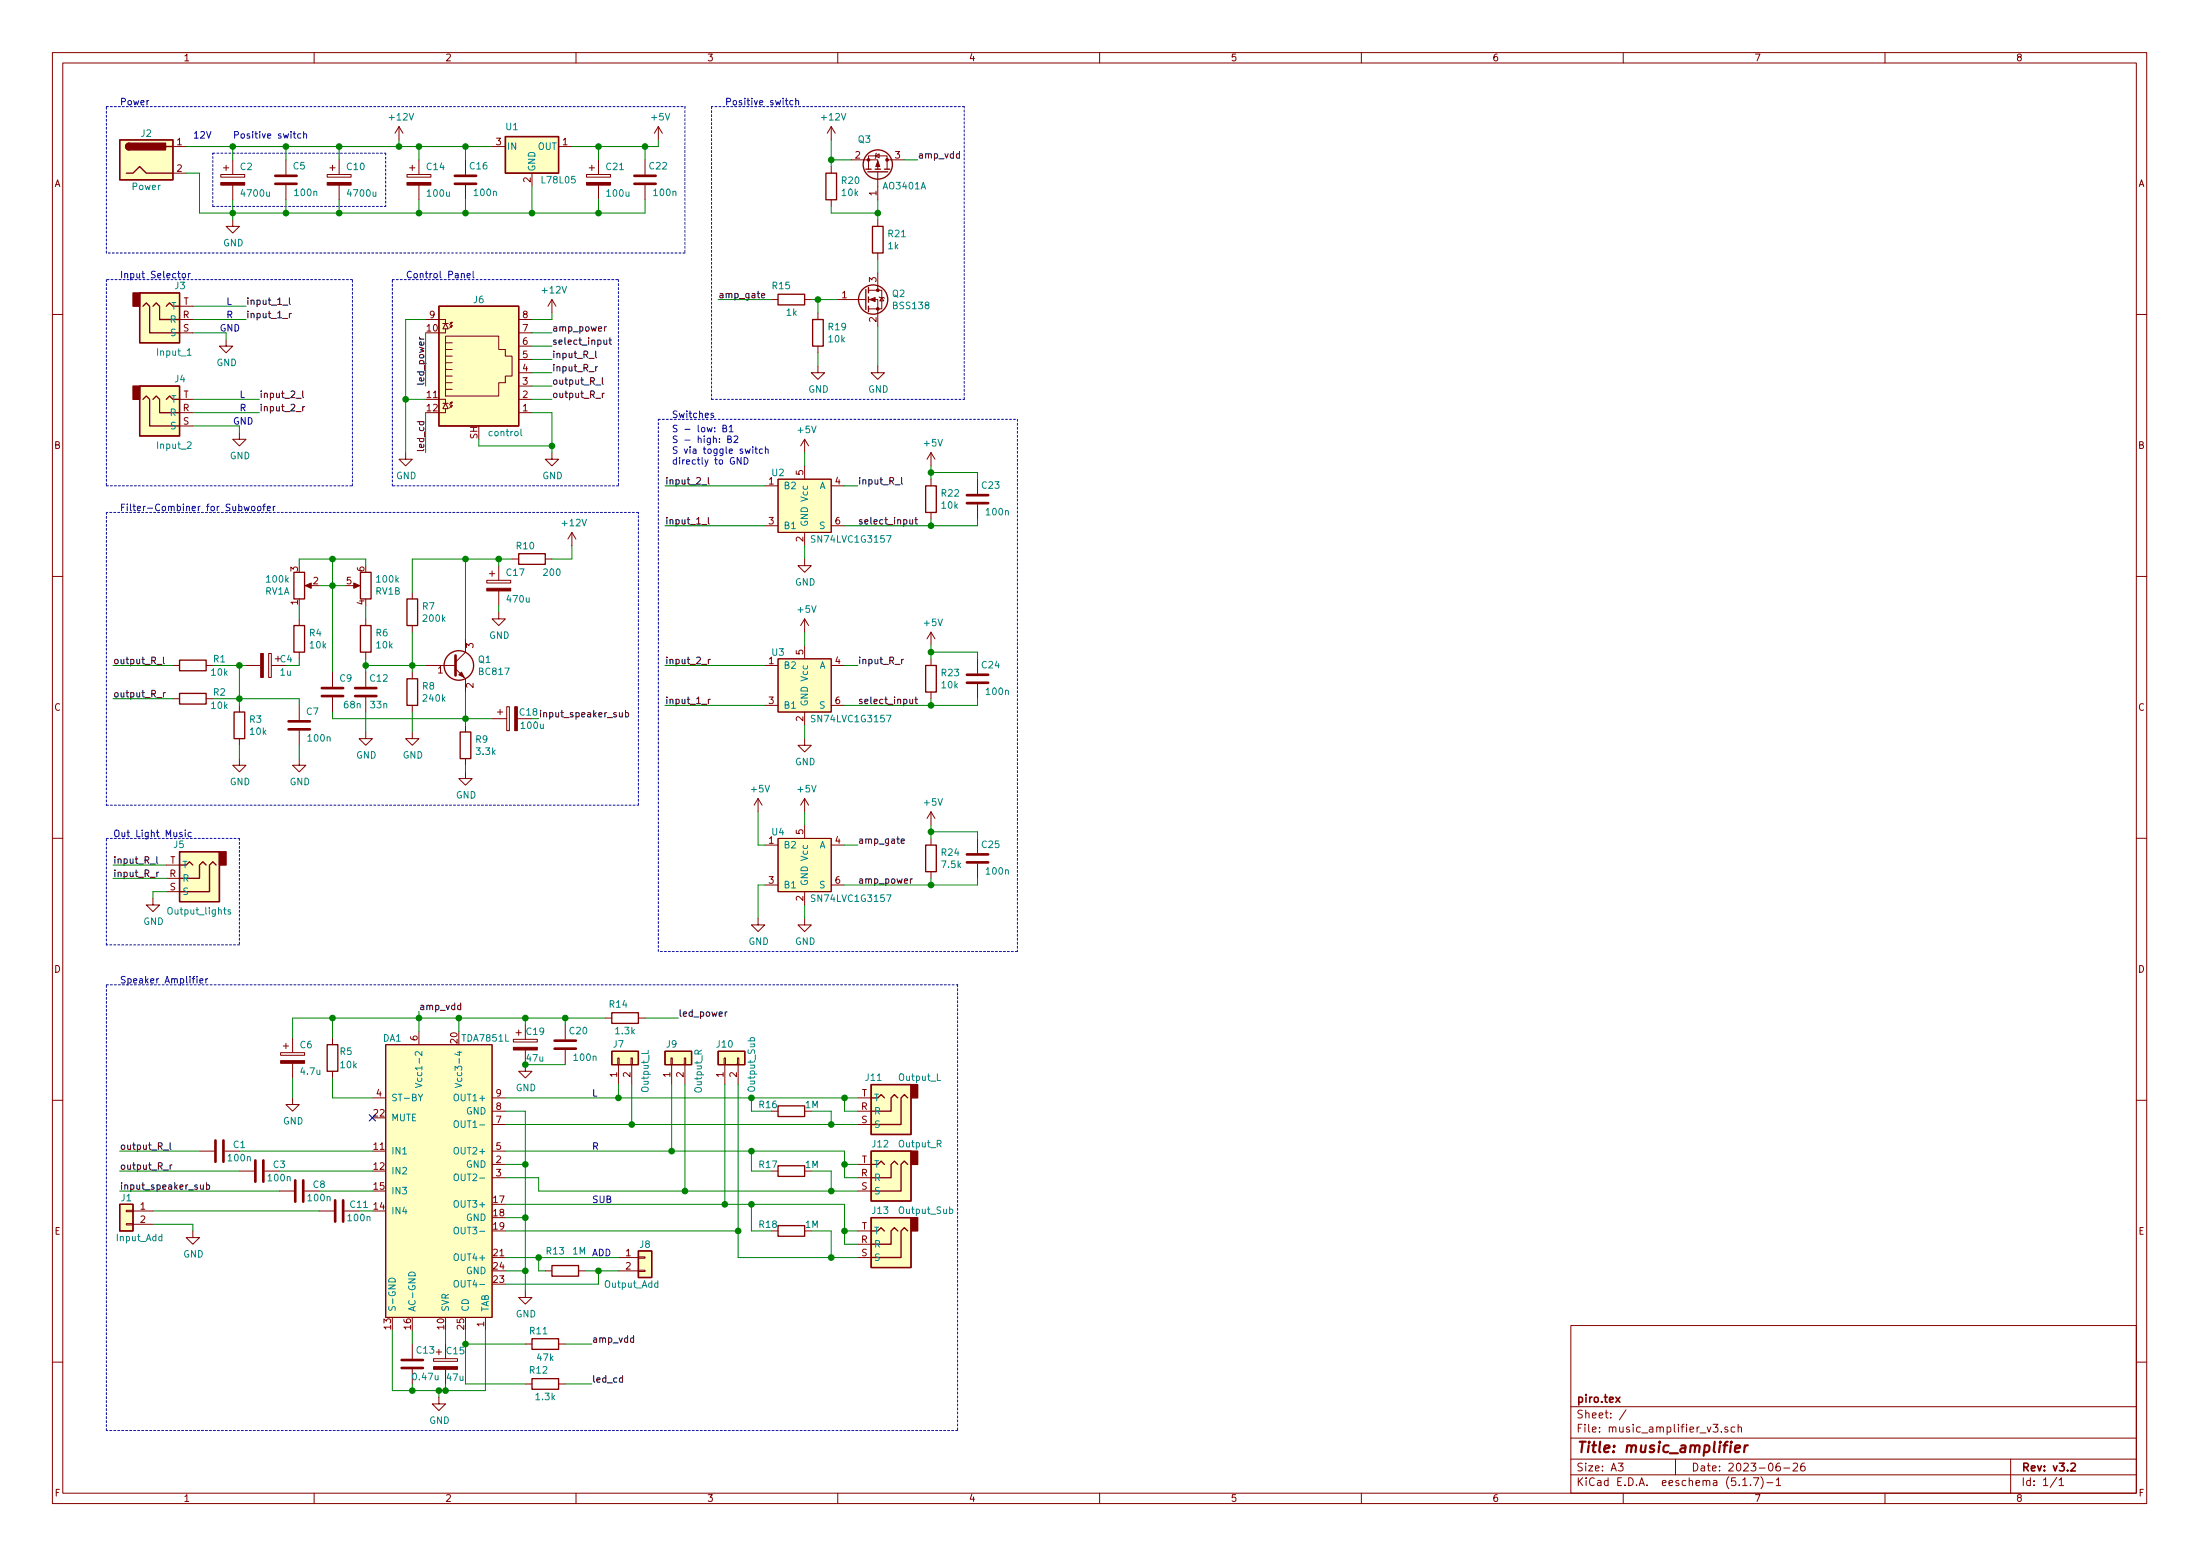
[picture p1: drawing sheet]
<svg xmlns="http://www.w3.org/2000/svg" width="420mm" height="297mm" viewBox="0 0 420 297" stroke-linecap="round" stroke-linejoin="round" font-family="sans-serif">
<g fill="none" stroke="#840000" stroke-width=".19">
<path d="M10 10h400v277h-400zM12 12h396v273.1h-396zM60 10v2M110 10v2M160 10v2M210 10v2M260 10v2M310 10v2M360 10v2M33 28h2.6M33 33.1h2.6M42.2 33.3h4.5v.5h-4.5z"/>
<path d="M42.7 32h1M43.2 31.5v1M44.4 30.5v2.8M44.4 35.3v2.8M54.6 30.5v2.8M54.6 35.3v2.8M62.5 33.3h4.6v.5h-4.6zM63 32h1M63.5 31.5v1M64.8 30.5v2.8M64.8 35.3v2.8M76.2 24.2l-.8 1.2"/>
<path d="M76.2 24.2v2.5M76.2 24.2l.8 1.2M77.7 33.3h4.6v.5h-4.6zM78.2 32h1M78.7 31.5v1M80 30.5v2.8M80 35.3v2.8M88.9 30.5v2.8M88.9 35.3v2.8M94 28h2.5M101.6 33.1v2.5M106.7 28h2.5"/>
<path d="M112 33.3h4.6v.5h-4.6zM112.5 32h1M113 31.5v1M114.3 30.5v2.8M114.3 35.3v2.8M123.2 30.5v2.8M123.2 35.3v2.8M125.7 24.2l-.7 1.2M125.7 24.2v2.5M125.7 24.2l.8 1.2M158.7 24.2v2.5M158.7 31.8v1.3"/>
<path d="M158.7 38.1v1.3M158.7 24.2l-.7 1.2M158.7 24.2l.8 1.2M162.6 30.5h5v1.8M165.9 32.3v-2.5h3.5v2.5M167.3 29.8l.6-.4v.7zM167.4 29.2l-.3 1.1M167.6 32.8v5.3M169.4 30.5h3.3M34.3 58.5h2.5M44.4 41.9v1.3h1.3l-1.3 1.3-1.2-1.3h1.2M105.4 57.2l-.8 1.3"/>
<path d="M105.4 57.2v2.5M105.4 57.2l.8 1.3M147.3 57.2h1.3M153.7 57.2h1.2M156.2 59.7v1.3M160 57.2h5.4M165.9 57.2h1.7v5.1M165.9 55.4h2.5v3.6h-2.5M167.6 41.9v1.3M167.6 48.3v1.3M167.6 52.1v3.3M167.9 56.7l1 .2"/>
<path d="M168.4 56.8l.4 .6h-.8zM10 60h2M34.3 78.8h2.5M34.3 76.2h2.5M34.3 63.5h2.5M34.3 61h2.5M43.2 64.8v1.3h1.2l-1.2 1.2-1.3-1.2h1.3M81.3 61h3.8v.8M83.8 76.2h1.3v.8M84.6 77h1M84.6 61.8h1M85.1 74.3h1.3"/>
<path d="M85.1 73.1h1.3M85.1 71.8h1.3M85.1 70.5h1.3M85.1 69.3h1.3M85.1 68h1.3M85.1 77l.5 1h-1zM85.1 61.8l.5 1h-1zM85.1 64.2h10.1v2.5h1.3v1.3h1.3v3.8h-1.3v1.3h-1.3v2.5h-10.1zM85.1 78v.8h-1.3M85.1 62.8v.7h-1.3M85.1 66.7h1.3M85.1 65.4h1.3"/>
<path d="M86 77.5l.4-.1-.5 .5M86 76.9l.4-.2-.5 .6M86 62.3l.4-.2-.5 .5M86 61.6l.4-.1-.5 .5M86.4 77.4l-.2 .4M86.4 76.7l-.2 .4M86.4 62.1l-.2 .4M86.4 61.5l-.2 .4M99.1 78.8h2.5M99.1 76.2h2.5M99.1 63.5h2.5M99.1 61h2.5"/>
<path d="M99.1 73.7h2.5M99.1 71.2h2.5M99.1 68.6h2.5M99.1 66.1h2.5M156.2 69.9v1.3h1.3l-1.3 1.2-1.3-1.2h1.3M156.2 66.1v1.2M167.6 69.9v1.3h1.3l-1.3 1.2-1.2-1.2h1.2M408 60h2M34.3 81.3h2.5M45.7 82.6v1.3h1.3l-1.3 1.2-1.3-1.2h1.3M77.5 86.4v1.3h1.2l-1.2 1.2-1.3-1.2h1.3M105.4 86.4v1.3h1.3l-1.3 1.2-1.3-1.2h1.3"/>
<path d="M146 92.7h2.6M148.6 91.5h10.1v10.1h-10.1zM153.7 83.9v2.5M153.7 88.9v2.6M153.7 83.9l-.8 1.2M153.7 83.9l.7 1.2M158.7 92.7h2.6M177.8 86.4v2.5M177.8 91.5v1.2M177.8 97.8v1.3M177.8 86.4l-.8 1.3M177.8 86.4l.8 1.3"/>
<path d="M186.7 91.5v2.8M186.7 96.3v2.8M10 110h2M57.1 118.1v1.3M58.7 111.8h1M67.3 111.8h1M69.8 118.1v1.3M78.7 113.1v1.2M78.7 119.4v1.3M93 110.8h4.5v.5h-4.5zM93.5 109.5h1M94 109v1"/>
<path d="M95.2 116.9v1.2h1.3l-1.3 1.3-1.2-1.3h1.2M95.2 108v2.8M95.2 112.8v2.8M97.8 106.7h1.3M104.1 106.7h1.3M109.2 101.6l-.7 1.3M109.2 101.6v2.6M109.2 101.6l.8 1.3M146 100.4h2.6M153.7 106.7v1.3h1.2l-1.2 1.3-1.3-1.3h1.3M153.7 101.6v2.6M153.7 118.1v2.6"/>
<path d="M153.7 118.1l-.8 1.3M153.7 118.1l.7 1.3M158.7 100.4h2.6M408 110h2M33 127h1.3M33 133.4h1.3M39.4 127h1.2M39.4 133.4h1.2M45.7 134.7v1.2M47 127h2.8M51.3 124.8h.5v4.5h-.5zM51.8 127h2.8"/>
<path d="M52.6 125.8h1M57.1 124.5v1.3M57.1 134.7v2.8M57.1 139.5v2.8M63.5 128.3v2.8M63.5 133.1v2.8M69.8 139.7v1.3h1.3l-1.3 1.3-1.2-1.3h1.2M69.8 124.5v1.3M69.8 128.3v2.8M69.8 133.1v2.8M78.7 139.7v1.3h1.3l-1.3 1.3-1.2-1.3h1.2M78.7 128.3v1.3"/>
<path d="M78.7 134.7v1.2M81.3 127h5.7M87 127.7l1.9 1.9v2.5M88.9 122v2.5l-1.9 1.9M88.9 138.5v1.2M94 137.2h2.8M95 135.9h1M95.5 135.4v1M96.8 134.9h.5v4.6h-.5zM146 127h2.6M146 134.7h2.6M148.6 125.8h10.1v10.1h-10.1z"/>
<path d="M153.7 123.2v2.6M153.7 135.9v2.6M158.7 127h2.6M158.7 134.7h2.6M177.8 120.7v2.5M177.8 125.8v1.2M177.8 132.1v1.3M177.8 120.7l-.8 1.3M177.8 120.7l.8 1.3M186.7 125.8v2.8M186.7 130.6v2.8M45.7 144.8v1.3h1.3l-1.3 1.3-1.3-1.3h1.3"/>
<path d="M45.7 141v1.3M57.1 144.8v1.3h1.3l-1.3 1.3-1.2-1.3h1.2M88.9 147.4v1.2h1.3l-1.3 1.3-1.3-1.3h1.3M88.9 144.8v1.3M144.8 152.4l-.8 1.3M144.8 152.4v2.6M144.8 152.4l.7 1.3M153.7 141v1.3h1.2l-1.2 1.2-1.3-1.2h1.3M153.7 152.4v2.6M153.7 157.5v2.6M153.7 152.4l-.8 1.3M153.7 152.4l.7 1.3"/>
<path d="M177.8 155l-.8 1.2M177.8 155v2.5M177.8 155l.8 1.2M10 160h2M29.2 171.5v1.3h1.3l-1.3 1.2-1.3-1.2h1.3M31.7 167.7h2.6M31.7 170.2h2.6M31.7 165.1h2.6M144.8 175.3v1.3h1.2l-1.2 1.2-1.3-1.2h1.3M146 161.3h2.6M146 168.9h2.6M148.6 160.1h10.1v10.1h-10.1z"/>
<path d="M153.7 175.3v1.3h1.2l-1.2 1.2-1.3-1.2h1.3M153.7 170.2v2.6M158.7 161.3h2.6M158.7 168.9h2.6M177.8 160.1v1.2M177.8 166.4v1.3M186.7 160.1v2.8M186.7 164.9v2.8M408 160h2M54.1 199.7h1M54.6 199.2v1M55.9 198.2v2.8"/>
<path d="M63.5 198.2v1.2M73.7 199.4h20.3v52.1h-20.3zM80 196.9v2.5M98 198.4h4.6v.5h-4.6zM98.6 197.1h1M99.1 196.6v1M100.3 195.6v2.8M107.9 195.6v2.8M115.6 194.3h1.2M121.9 194.3h1.3M10 210h2M38.1 219.7h2.8"/>
<path d="M42.9 219.7h2.8M53.6 201h4.6v.5h-4.6zM55.9 209.6v1.3h1.2l-1.2 1.2-1.3-1.2h1.3M55.9 203v2.8M63.5 204.5v1.3M71.1 209.6h2.6M94 212.1h2.5M94 214.7h2.5M94 209.6h2.5M94 219.7h2.5M100.3 200.4v4.1h1.3l-1.3 1.3-1.2-1.3h1.2M107.9 200.4v2.8"/>
<path d="M118 202h.2v1.2h-.2zM118.1 203.2v3.8M120.5 202h.3v1.2h-.3zM120.6 203.2v3.8M128.1 202h.3v1.2h-.3zM128.3 203.2v3.8M130.7 202h.2v1.2h-.2zM130.8 203.2v3.8M138.3 202h.3v1.2h-.3zM138.4 203.2v3.8M140.8 202h.3v1.2h-.3zM141 203.2v3.8"/>
<path d="M163.8 212.1h2.6M163.8 214.7h2.6M163.8 209.6h2.6M408 210h2M24.1 233.6h1.3v.2h-1.3zM24.1 231h1.3v.3h-1.3zM25.4 231.2h3.8M25.4 233.7h3.8M36.8 235v1.3h1.3l-1.3 1.2-1.2-1.2h1.2M45.7 223.6h2.8M50.5 223.6h2.8M53.3 227.4h2.8"/>
<path d="M58.2 227.4h2.8M61 231.2h2.8M65.8 231.2h2.8M94 224.8h2.5M94 222.3h2.5M121.9 239.9h1.3v.3h-1.3zM163.8 237.5h2.6M163.8 235h2.6M163.8 224.8h2.6M163.8 227.4h2.6M163.8 222.3h2.6M78.7 256.6v2.8"/>
<path d="M82.8 259.4h4.6v.5h-4.6zM83.3 258.1h1M83.8 257.6v1M85.1 256.6v2.8M92.7 251.5v2.5M100.3 246.4v1.3h1.3l-1.3 1.3-1.2-1.3h1.2M100.3 256.6h1.3M104.1 242.6h1.3M106.7 256.6h1.2M110.5 242.6h1.3M118.1 240.1h3.8M118.1 242.6h3.8"/>
<path d="M121.9 242.5h1.3v.2h-1.3zM163.8 240.1h2.6M300 253h108v32.1h-108zM10 260h2M78.7 261.4v2.8M83.8 266.7v1.3h1.3l-1.3 1.3-1.3-1.3h1.3M85.1 261.4v2.8M100.3 264.2h1.3M106.7 264.2h1.2M300 278.5h108M300 274.5h108M300 268.5h108"/>
<path d="M309 279.3h1l-.5 .6 .4 .1v.7l-.2 .1-.7-.1M310.5 269.1l-1.2 2M320 278.5v3M327.2 271.9h.9l-.5 .6 .4 .1v.7l-.2 .1-.6-.1M328.8 273.3v.1M329.9 272.5l-.3-.1-.2 .2 .1 .2 .4 .2v.3h-.5M331.3 272.5l-.4-.1-.3 .3 .1 .6 .2 .1 .4-.1M332 272.5l.2-.1 .3 .1 .1 .9M332 271.9v1.5M339.9 279.3l-.4 .1a.96 .96 0 0 0 0 1.4l.5-.1v-.5l-.2-.3h-.5l-.1 .3M342.5 279.5l.5-.2 .3 .2v.2l-.9 1.1h.9M344.6 279.3a.59 .59 0 0 0-.7 .6l.1 .8 .2 .1 .5-.1 .1-.5-.2-.3h-.4l-.3 .3"/>
<path d="M384 278.5v6.6M408 260h2M60 285.1v1.9M110 285.1v1.9M160 285.1v1.9M210 285.1v1.9M260 285.1v1.9M300 281.5h108M310 285.1v1.9M332.8 282.5l.4-.4v1.5M332.8 283.6h.9M334.3 283.5v.1"/>
<path d="M334.9 282.1h1l-.7 1.5M336.3 281.9a1.71 1.71 0 0 1 0 2.3M337.4 283h1.2M339.2 282.5l.4-.4v1.5M339.2 283.6h.9M340.7 280.2h1.1M360 285.1v1.9M392.8 282l-1.3 2M393.2 282.5l.5-.4v1.5M393.2 283.6h.9"/>
</g>
<path d="M308.6 266.7l.8 1M309.4 266.7l-.8 1M395.5 279.5l.6-.2 .3 .4-.9 1.1h.9" fill="none" stroke="#840000" stroke-width=".3"/>
<path d="M331.3 276.6l1-.2v-.4h-.8l-.2 .9 .2 .3 .6-.1M333.2 275.9l-.1 1.3M333.8 275.9l-.4 .1-.2 .3" fill="none" stroke="#840000" stroke-width=".41"/>
<g fill="#ffffc2" stroke="#ffffc2" stroke-width=".19">
<path d="M148.6 91.5h10.1v10.1h-10.1z"/>
<path d="M148.6 125.8h10.1v10.1h-10.1z"/>
<path d="M148.6 160.1h10.1v10.1h-10.1z"/>
<path d="M96.5 26.1h10.2v7h-10.2z"/>
<path d="M121.9 238.8h2.6v5.1h-2.6z"/>
<path d="M22.9 229.9h2.5v5.1h-2.5z"/>
<path d="M22.9 26.7h10.1v7.6h-10.1z"/>
<path d="M166.4 232.4h7.6v9.6h-7.6z"/>
<path d="M166.4 219.7h7.6v9.6h-7.6z"/>
<path d="M166.4 207h7.6v9.6h-7.6z"/>
<path d="M116.8 200.7h5.1v2.5h-5.1z"/>
<path d="M83.8 58.5h15.3v22.8h-15.3z"/>
<path d="M73.7 199.4h20.3v52.1h-20.3z"/>
<path d="M127 200.7h5.1v2.5h-5.1z"/>
<path d="M137.2 200.7h5v2.5h-5z"/>
<path d="M26.7 73.7h7.6v9.5h-7.6z"/>
<path d="M26.7 55.9h7.6v9.5h-7.6z"/>
<path d="M34.3 162.6h7.6v9.5h-7.6z"/>
</g>
<g fill="none" stroke="#008484" stroke-width=".19">
<path d="M35.8 67.8h.7M99.5 81.9v1.1l.2 .2M169.3 102.2h.9l-.6 1.3M169.3 136.5h.9l-.6 1.3M44 173.7h-.3l-.2 .1 .1 .2 .4 .2v.3h-.5M169.3 170.8h.9l-.6 1.3M143.3 198.7v-.4l.2-.2 .6 .1v.5M79.3 206.8l1.3 .4-1.3 .4M79.9 208.9l.4 .6 .4-.6M86.8 214.1l.2-.1a.44 .44 0 0 1 .6 .4l-.1 .6-.5 .2-.2-.2zM86.9 206.8l1.3 .4-1.3 .4M123.8 200.5v.6h-1.3"/>
<path d="M179 205v1.3h.6M30.9 236.1l-.3-.1-.3 .3 .1 .5h.5M30.9 235.6v1.3M86.8 234.5l.2-.2a.44 .44 0 0 1 .6 .4l-.1 .7-.5 .1-.2-.1zM86.8 224.3l.2-.2a.44 .44 0 0 1 .6 .4l-.1 .7-.5 .2-.2-.2zM181.4 230.9l.3-.1 .3 .2-.2 .6h-.4M74.4 244.1a.67 .67 0 0 1 .8-.1 .67 .67 0 0 1 .3 .7h-1.3zM78.2 243a.66 .66 0 0 1 .8-.1 .66 .66 0 0 1 .3 .6h-1.3zM86.8 244.6l.2-.2a.44 .44 0 0 1 .6 .5l-.1 .6-.5 .2-.2-.2zM125.6 245l-.3-.1-.3 .2 .1 .6h.5M125.6 244.5v1.3"/>
</g>
<g fill="none" stroke="#840000" stroke-width=".25">
<path d="M22.9 26.7h10.1v7.6h-10.1zM24.1 33.1h1.3l1.3-1.3 1.2 1.3h5.1M24.6 27.3a.63 .63 0 0 0-.6 .7 .63 .63 0 0 0 .6 .6M31.7 28h1.3M96.5 26.1h10.2v7h-10.2zM157.7 33.1h2.1v5h-2.1zM165.4 32.3h1M165.7 32.8h3.8M167.1 32.3h1M168.9 32.3h1M26.7 55.9h7.6v9.5h-7.6zM27.3 58.5l.6-.7 .7 .7v5h5.7"/>
<path d="M29.2 58.5l.6-.7 .7 .7v2.5h3.8M31.7 58.5l.7-.7 .6 .7h1.3M83.8 58.5h15.3v22.8h-15.3zM148.6 56.2h5.1v2h-5.1zM165.4 55.3v3.8M165.9 54.9v1M165.9 56.7v1M165.9 58.5v1M166.6 43.2h2.1v5.1h-2.1zM26.7 73.7h7.6v9.5h-7.6zM27.3 76.2l.6-.6 .7 .6v5.1h5.7M29.2 76.2l.6-.6 .7 .6v2.6h3.8"/>
<path d="M31.7 76.2l.7-.6 .6 .6h1.3M155.2 61h2v5.1h-2zM176.8 92.7h2v5.1h-2zM56.1 119.4h2.1v5.1h-2.1zM56.1 109.3h2.1v5h-2.1zM68.8 109.3h2.1v5h-2.1zM68.8 119.4h2.1v5.1h-2.1zM77.7 114.3h2.1v5.1h-2.1zM99.1 105.7h5v2h-5zM34.3 132.4h5.1v2h-5.1zM34.3 126h5.1v2.1h-5.1zM44.7 135.9h2v5.1h-2z"/>
<path d="M77.7 129.6h2.1v5.1h-2.1zM87.9 139.7h2v5.1h-2zM176.8 127h2v5.1h-2zM34.3 162.6h7.6v9.5h-7.6zM34.3 165.1h1.3l.6-.6 .6 .6M39.4 165.1l-.7-.6-.6 .6v2.6h-3.8M41.3 165.1l-.7-.6-.6 .6v5.1h-5.7M176.8 161.3h2v5.1h-2zM62.5 199.4h2v5.1h-2zM116.8 193.3h5.1v2.1h-5.1zM116.8 200.7h5.1v2.5h-5.1zM127 200.7h5.1v2.5h-5.1z"/>
<path d="M137.2 200.7h5v2.5h-5zM148.6 211.1h5.1v2h-5.1zM166.4 219.7h7.6v9.6h-7.6zM166.4 207h7.6v9.6h-7.6zM166.4 209.6h1.2l.7-.6 .6 .6M171.4 209.6l-.6-.6-.6 .6v2.5h-3.8M173.4 209.6l-.7-.6-.6 .6v5.1h-5.7M22.9 229.9h2.5v5.1h-2.5zM121.9 238.8h2.6v5.1h-2.6zM148.6 234h5.1v2h-5.1zM148.6 222.5h5.1v2.1h-5.1zM166.4 232.4h7.6v9.6h-7.6z"/>
<path d="M166.4 235h1.2l.7-.6 .6 .6M166.4 222.3h1.2l.7-.6 .6 .6M171.4 235l-.6-.6-.6 .6v2.5h-3.8M171.4 222.3l-.6-.6-.6 .6v2.5h-3.8M173.4 235l-.7-.6-.6 .6v5.1h-5.7M173.4 222.3l-.7-.6-.6 .6v5.1h-5.7M101.6 255.6h5.1v2h-5.1zM105.4 241.6h5.1v2h-5.1zM101.6 263.2h5.1v2h-5.1z"/>
<circle cx="167.6" cy="31.4" r="2.79"/>
<circle cx="166.8" cy="57.2" r="2.79"/>
<circle cx="87.6" cy="127" r="2.82"/>
</g>
<g fill="#840000" stroke="#840000" stroke-width=".19">
<path d="M77.7 34.8h4.6v.5h-4.6z"/>
<path d="M112 34.8h4.6v.5h-4.6z"/>
<path d="M98 199.9h4.6v.5h-4.6z"/>
<path d="M166.1 57.2l1-.4v.8z"/>
<path d="M53.6 202.5h4.6v.5h-4.6z"/>
<path d="M167.6 30.8l.4 1h-.7z"/>
<path d="M42.2 34.8h4.5v.5h-4.5z"/>
<path d="M82.8 260.9h4.6v.5h-4.6z"/>
<path d="M62.5 34.8h4.6v.5h-4.6z"/>
<path d="M49.8 124.8h.5v4.5h-.5z"/>
<path d="M67.6 111.3l1.1 .5-1.1 .5z"/>
<path d="M58.3 111.8l1.1-.5v1z"/>
<path d="M98.3 134.9h.5v4.6h-.5z"/>
<path d="M87.6 128.8l.5-.5 .5 1z"/>
<path d="M93 112.3h4.5v.5h-4.5z"/>
<circle cx="167.6" cy="59" r=".25"/>
<circle cx="167.6" cy="55.4" r=".25"/>
<circle cx="165.9" cy="30.5" r=".25"/>
<circle cx="169.4" cy="30.5" r=".25"/>
</g>
<g fill="none" stroke="#840000" stroke-width=".51">
<path d="M52.6 33.6h4M52.6 35.1h4M86.9 33.6h4M86.9 35.1h4M121.2 33.6h4M121.2 35.1h4M184.7 94.5h4M184.7 96h4M55.1 137.7h4.1M55.1 139.2h4.1M61.5 131.4h4M61.5 132.9h4"/>
<path d="M67.8 131.4h4.1M67.8 132.9h4.1M87 125.1v3.8M184.7 128.8h4M184.7 130.3h4M184.7 163.1h4M184.7 164.6h4M105.9 198.7h4.1M41.1 217.7v4.1M42.7 217.7v4.1M105.9 200.2h4.1M48.8 221.5v4.1"/>
<path d="M50.3 221.5v4.1M56.4 225.3v4.1M57.9 225.3v4.1M64 229.1v4.1M65.5 229.1v4.1M76.7 259.6h4.1M76.7 261.1h4.1"/>
</g>
<g fill="#840000" stroke="#840000" stroke-width=".25">
<path d="M24.2 27.5l.4-.2v1.3a.64 .64 0 0 1-.6-.4 .64 .64 0 0 1 .2-.7z"/>
<path d="M24.6 27.3h7v1.3h-7z"/>
<path d="M174 232.4h1.3v2.6h-1.3z"/>
<path d="M174 219.7h1.3v2.6h-1.3z"/>
<path d="M174 207h1.3v2.6h-1.3z"/>
<path d="M25.4 73.7h1.3v2.5h-1.3z"/>
<path d="M25.4 55.9h1.3v2.6h-1.3z"/>
<path d="M41.9 162.6h1.3v2.5h-1.3z"/>
</g>
<g fill="none" stroke="#0000c2" stroke-width=".19" stroke-dasharray=".4 .4">
<path d="M20.3 20.4h110.5M40.6 39.4h33.1M40.6 29.2h33.1M40.6 39.4v-10.2M73.7 29.2v10.2M130.8 20.4v27.9M135.9 20.4v55.8M184.1 20.4h-48.2M20.3 53.4v39.3M20.3 48.3v-27.9M67.3 53.4h-47M74.9 53.4h43.2"/>
<path d="M118.1 53.4v39.3M130.8 48.3h-110.5M135.9 76.2h48.2M184.1 76.2v-55.8M20.3 92.7h47M20.3 97.8v55.9M67.3 92.7v-39.3M74.9 92.7v-39.3M118.1 92.7h-43.2M121.9 97.8h-101.6M125.7 80h68.6M194.3 80v101.6"/>
<path d="M20.3 153.7h101.6M121.9 153.7v-55.9M20.3 160.1h25.4M45.7 160.1v20.3M20.3 180.4v-20.3M20.3 188h162.6M45.7 180.4h-25.4M125.7 181.6v-101.6M182.9 188v85.1M194.3 181.6h-68.6M20.3 273.1v-85.1M182.9 273.1h-162.6"/>
</g>
<g fill="none" stroke="#008400" stroke-width=".19">
<path d="M35.6 28h58.4M35.6 33.1h2.5v7.6h85.1v-2.6M44.4 28v2.5M44.4 38.1v3.8M54.6 28v2.5M54.6 38.1v2.6M64.8 28v2.5M64.8 38.1v2.6M76.2 26.7v1.3M80 28v2.5M80 38.1v2.6M88.9 28v2.5"/>
<path d="M88.9 38.1v2.6M101.6 35.6v5.1M114.3 28v2.5M114.3 38.1v2.6M123.2 28v2.5M125.7 26.7v1.3h-16.5M158.7 26.7v5.1M158.7 39.4v1.3h8.9M158.7 30.5h3.9M167.6 38.1v3.8M172.7 30.5h2.6M36.8 58.5h10.2"/>
<path d="M105.4 59.7v1.3h-3.8M137.2 57.2h10.1M154.9 57.2h5.1M156.2 57.2v2.5M167.6 49.6v2.5M36.8 61h10.2M36.8 76.2h12.7M36.8 63.5h6.4v1.3M36.8 78.8h12.7M77.5 76.2h3.8M81.3 61h-3.8v25.4M81.3 63.5v10.2"/>
<path d="M81.3 78.8v7.6M101.6 76.2h3.8M101.6 78.8h3.8v7.6M101.6 63.5h3.8M101.6 71.2h3.8M101.6 66.1h3.8M101.6 73.7h3.8M101.6 68.6h3.8M156.2 67.3v2.6M167.6 62.3v7.6M36.8 81.3h8.9v1.3M91.4 83.9v1.2h14"/>
<path d="M127 92.7h19M153.7 86.4v2.5M161.3 92.7h2.5M177.8 90.2h8.9v1.3M177.8 88.9v2.6M177.8 99.1v1.3M186.7 99.1v1.3h-25.4M57.1 108v-1.3h12.7v1.3M57.1 115.6v2.5M61 111.8h5M63.5 106.7v21.6M69.8 115.6v2.5"/>
<path d="M88.9 106.7v15.3M95.2 106.7v1.3M95.2 115.6v1.3M97.8 106.7h-19.1v6.4M109.2 104.2v2.5h-3.8M127 100.4h19M153.7 104.2v2.5M21.6 127h11.4M21.6 133.4h11.4M40.6 127h6.4M40.6 133.4h16.5v1.3M45.7 127v7.7"/>
<path d="M57.1 125.8v1.2h-2.5M63.5 135.9v1.3h30.5M69.8 127h11.5M69.8 125.8v2.5M69.8 135.9v3.8M78.7 120.7v7.6M78.7 135.9v3.8M88.9 132.1v6.4M127 127h19M127 134.7h19M153.7 120.7v2.5M153.7 138.5v2.5"/>
<path d="M161.3 127h2.5M177.8 123.2v2.6M177.8 133.4v1.3M177.8 124.5h8.9v1.3M186.7 133.4v1.3h-25.4M45.7 142.3v2.5M57.1 142.3v2.5M88.9 146.1v1.3M144.8 155v6.3h1.2M153.7 155v2.5M177.8 157.5v2.6M177.8 158.8h8.9v1.3"/>
<path d="M21.6 167.7h10.1M21.6 165.1h10.1M31.7 170.2h-2.5v1.3M146 168.9h-1.2v6.4M153.7 172.8v2.5M161.3 161.3h2.5M177.8 167.7v1.2M186.7 167.7v1.2h-25.4M63.5 194.3v3.9M80 193.1v3.8M87.6 194.3v2.6M100.3 194.3v1.3"/>
<path d="M107.9 194.3v1.3M115.6 194.3h-59.7v3.9M123.2 194.3h6.3M22.9 219.7h15.2M45.7 219.7h25.4M55.9 205.8v3.8M63.5 205.8v3.8h7.6M96.5 212.1h3.8v34.3M96.5 219.7h64.8v5.1h2.5M96.5 209.6h67.3M96.5 214.7h67.3M100.3 203.2h7.6"/>
<path d="M118.1 207v2.6M120.6 207v7.7M128.3 207v12.7M130.8 207v20.4M138.4 207v22.9M141 207v33.1h22.8M143.5 209.6v2.5h3.8M143.5 219.7v3.9h3.8M154.9 212.1h3.8v2.6M161.3 209.6v2.5h2.5M22.9 223.6h22.8M22.9 227.4h30.4"/>
<path d="M29.2 231.2h31.8M29.2 233.7h7.6v1.3M53.3 223.6h17.8M61 227.4h10.1M68.6 231.2h2.5M96.5 232.4h3.8M96.5 222.3h3.8M96.5 224.8h6.4v2.6h60.9M96.5 229.9h64.8v7.6h2.5M96.5 235h44.5M143.5 229.9v5.1h3.8M154.9 235h3.8v5.1"/>
<path d="M154.9 223.6h3.8v3.8M161.3 222.3h2.5M161.3 235h2.5M74.9 254v11.5h17.8v-11.5M78.7 254v2.6M85.1 254v2.6M88.9 254v10.2h11.4M88.9 256.6h11.4M96.5 240.1h21.6M96.5 242.6h3.8M102.9 240.1v2.5h1.2M107.9 256.6h5.1"/>
<path d="M111.8 242.6h6.3M114.3 242.6v2.5h-17.8M78.7 264.2v1.3M83.8 265.5v1.2M85.1 264.2v1.3M107.9 264.2h5.1"/>
</g>
<g fill="none" stroke="#000" stroke-width=".19">
<path d="M183.2 29.4l-.3-.1-.2 .3 .1 .5h.4M183.2 28.9v1.3M54 58.3h1M55.3 56.9v1l.1 .2M55.3 59.8v.9M55.7 59.8l-.4 .3M145.4 56.4l.6-.1v-.2l-.4-.1-.2 .2 .1 .6h.5M56.5 76h1M57.8 74.6v1.1l.2 .2M57.8 77.6v.8M58.2 77.6l-.4 .2M80.1 64.3l.2 .4"/>
<path d="M80.1 64.7h.8M112.5 68.4h1M113.8 67v1.1l.1 .2M113.8 73.5h.9M113.8 70v.8M114.1 70l-.3 .2M115 72.1v1.1l.2 .2M115 75.1v.8M115.3 64.9l.1 .8h.3l.2-.1M115.4 75.1l-.4 .2M115.4 62.4v.8M115.8 62.4l-.4 .2"/>
<path d="M115.9 64.9v.8M116.3 64.9h.5M116.5 64.5v1.1l.3 .1M79.7 80.5h1.2M80.2 80.5l-.1 .4 .2 .2 .6-.1v-.5M134 92.5h1M135.3 98.8v1.1l.2 .1M135.3 91.1v1.1l.2 .2M170.9 92.5h1M172.2 91.1v1.1l.2 .2M173.8 99.2v.8h.3l.2-.1M174.3 99.2v.8"/>
<path d="M174.7 99.2h.5M174.9 98.8v1.1l.3 .1M134 100.2h1M29.9 126.8h1M31.2 125.4v1.1l.2 .2M31.2 132.2v.9M31.6 132.2l-.4 .2M118.3 136l.1 .8 .3 .1 .1-.2M118.8 136v.9M119.5 136.1l.3-.1 .2 .3-.1 .5h-.4M119.5 135.6v1.3M135.3 125.9v.8"/>
<path d="M135.3 133.5v.8M135.7 133.5l-.4 .2M135.7 125.9l-.4 .2M172.2 125.9v.8M172.5 125.9l-.3 .2M173.8 133.5v.8h.3l.2-.1M174.3 133.5v.8M174.7 133.5h.5M174.9 133.1v1l.3 .2M28.7 164.9h.9M29.9 163.5v1.1l.2 .2M29.9 166.5v.8"/>
<path d="M30.3 166.5l-.4 .2M172.1 160.6l.6-.1v-.3h-.4l-.2 .1 .1 .6h.5M173.9 167.8v.8M174.2 167.8l-.3 .2M88 192l-.4-.1-.2 .2 .1 .6h.5M88 191.5v1.2M138.5 193.2v.8M138.9 193.2l-.4 .2M31.2 219.5h1M32.5 218.1v1.1l.2 .2M32.5 222.4v.8M32.8 222.4l-.3 .2"/>
<path d="M38.3 226.2l.1 .8h.3l.1-.1M38.8 226.2v.8M39.4 226.2h.4l.2 .2-.1 .6h-.5M39.4 225.8v1.2M121 255.5l-.4-.1-.2 .2 .1 .6h.5M121 255v1.2M118.9 263.1l-.4-.1-.2 .3 .1 .5h.5M118.9 262.6v1.3"/>
</g>
<g fill="none" stroke="#0000c2" stroke-width=".19">
<path d="M151.4 19.2h-.3l-.3 .2 .2 .6h.4M152 19.3l.5-.1v.8M152 18.8v1.2M57.5 25.6l-.4-.1-.3 .3 .2 .5h.5M58 25.7l.5-.1v.8M58 25.1v1.3M33.9 52.2h.5M34.1 51.8v1.1l.3 .1M34.9 52.3l.3-.1 .2 .1-.1 .7h-.3l-.2-.2zM36 52.2v.8M36.3 52.2l-.3 .2M89.2 52.6l.6-.1-.1-.2-.3-.1-.2 .2 .1 .6h.4"/>
<path d="M90.3 51.8v1.1l.2 .1M136.2 78.9h-.2l-.2 .2v.1l.4 .2v.3h-.4M46.6 96.7l.3 .8 .2-.6 .2 .6 .3-.8M48.1 96.7h.3l.3 .2-.1 .5-.3 .1-.2-.1zM49.3 96.7l.5 .1v.5l-.1 .1-.3 .1-.2-.1v-.5zM50.2 96.7h.5M50.7 96.2l-.3 .2v1.1M51.1 97.1l.5-.1v-.3h-.4l-.1 .1v.6h.5M52.2 96.7v.8M52.6 96.7l-.4 .2M138.1 81.8l.5-.1 .1-.4-.6-.1v1.2h.5l.1-.1 .1-.3-.3-.2M139 83.8h.5l.1-.2v-.3l-.6-.1v1.3h.5l.1-.1 .1-.3-.3-.3"/>
<path d="M139.3 81.5l.3-.3v1.2M139.3 82.4h.7M140.2 83.3l.5-.1 .2 .4-.8 .9h.8M141.5 87.3v1.3l-.7-1.3v1.3M142.1 87.3a.64 .64 0 0 1 .8 .7 .64 .64 0 0 1-.8 .6zM143.8 85.3v.1M143.8 85.7v.8M144.2 85.7h.5M144.3 85.3v1.1l.4 .1M145.6 85.8l-.3-.1-.3 .2 .1 .6h.5M146.2 85.8l.2-.1 .3 .1v.7M146.2 85.3v1.2"/>
<path d="M34.8 158.9h-.3l-.2 .2 .1 .1 .4 .2v.3h-.5M35.4 158.5v.1M35.4 158.9v.8M36.5 158.9h-.3l-.3 .2 .1 .6h.5M37.6 186.4v.1M37.6 186.8v.9M38.2 187.2l.6-.1-.1-.2-.3-.1-.2 .2v.6h.5M39.3 186.8v.9M39.7 186.8l-.4 .3"/>
</g>
<g fill="#008400" stroke="#008400" stroke-width=".25">
<circle cx="128.3" cy="219.7" r=".51"/>
<circle cx="80" cy="40.7" r=".51"/>
<circle cx="120.7" cy="214.7" r=".51"/>
<circle cx="45.7" cy="133.4" r=".51"/>
<circle cx="45.7" cy="127" r=".51"/>
<circle cx="78.7" cy="265.5" r=".51"/>
<circle cx="114.3" cy="40.7" r=".51"/>
<circle cx="88.9" cy="28" r=".51"/>
<circle cx="87.6" cy="194.3" r=".51"/>
<circle cx="130.8" cy="227.4" r=".51"/>
<circle cx="100.3" cy="242.6" r=".51"/>
<circle cx="138.4" cy="229.9" r=".51"/>
<circle cx="177.8" cy="90.2" r=".51"/>
<circle cx="118.1" cy="209.6" r=".51"/>
<circle cx="88.9" cy="256.6" r=".51"/>
<circle cx="143.5" cy="229.9" r=".51"/>
<circle cx="44.4" cy="40.7" r=".51"/>
<circle cx="177.8" cy="100.4" r=".51"/>
<circle cx="156.2" cy="57.2" r=".51"/>
<circle cx="100.3" cy="232.4" r=".51"/>
<circle cx="177.8" cy="124.5" r=".51"/>
<circle cx="88.9" cy="40.7" r=".51"/>
<circle cx="161.3" cy="235" r=".51"/>
<circle cx="177.8" cy="134.7" r=".51"/>
<circle cx="44.4" cy="28" r=".51"/>
<circle cx="158.8" cy="240.1" r=".51"/>
<circle cx="88.9" cy="106.7" r=".51"/>
<circle cx="100.3" cy="222.3" r=".51"/>
<circle cx="158.8" cy="214.7" r=".51"/>
<circle cx="143.5" cy="209.6" r=".51"/>
<circle cx="69.9" cy="127" r=".51"/>
<circle cx="105.4" cy="85.1" r=".51"/>
<circle cx="78.7" cy="127" r=".51"/>
<circle cx="158.7" cy="30.5" r=".51"/>
<circle cx="101.6" cy="40.7" r=".51"/>
<circle cx="161.3" cy="209.6" r=".51"/>
<circle cx="95.3" cy="106.7" r=".51"/>
<circle cx="114.3" cy="242.6" r=".51"/>
<circle cx="102.9" cy="240.1" r=".51"/>
<circle cx="123.2" cy="28" r=".51"/>
<circle cx="88.9" cy="137.2" r=".51"/>
<circle cx="167.6" cy="40.7" r=".51"/>
<circle cx="114.3" cy="28" r=".51"/>
<circle cx="77.5" cy="76.2" r=".51"/>
<circle cx="108" cy="194.3" r=".51"/>
<circle cx="85.1" cy="265.5" r=".51"/>
<circle cx="158.8" cy="227.4" r=".51"/>
<circle cx="100.3" cy="194.3" r=".51"/>
<circle cx="141" cy="235" r=".51"/>
<circle cx="63.5" cy="194.3" r=".51"/>
<circle cx="80" cy="28" r=".51"/>
<circle cx="63.5" cy="111.8" r=".51"/>
<circle cx="100.3" cy="203.2" r=".51"/>
<circle cx="76.2" cy="28" r=".51"/>
<circle cx="80" cy="194.3" r=".51"/>
<circle cx="83.8" cy="265.5" r=".51"/>
<circle cx="177.8" cy="158.8" r=".51"/>
<circle cx="63.5" cy="106.7" r=".51"/>
<circle cx="54.6" cy="28" r=".51"/>
<circle cx="64.8" cy="28" r=".51"/>
<circle cx="143.5" cy="219.7" r=".51"/>
<circle cx="64.8" cy="40.7" r=".51"/>
<circle cx="177.8" cy="168.9" r=".51"/>
<circle cx="54.6" cy="40.7" r=".51"/>
<circle cx="161.3" cy="222.3" r=".51"/>
</g>
<path d="M70.5 212.8l1.2 1.2M71.7 212.8l-1.2 1.2" fill="none" stroke="#000084" stroke-width=".19"/>
<text font-size="2.8" fill="#840000" x="301" y="277.3">Title: music_amplifier</text>
<g font-size="2.1" fill="#840000">
<text x="301" y="267.8">piro.tex</text>
<text x="301" y="273.5">File: music_amplifier_v3.sch</text>
<text x="301" y="270.8">Sheet: /</text>
<text x="301" y="280.9">Size: A3</text>
<text x="323" y="280.9">Date: 2023-06-26</text>
<text x="386" y="280.9">Rev: v3.2</text>
<text x="301" y="283.7">KiCad E.D.A. eeschema (5.1.7)-1</text>
<text x="386" y="283.7">Id: 1/1</text>
</g>
<g font-size="1.8" fill="#840000">
<text x="35" y="11.7">1</text>
<text x="85" y="11.7">2</text>
<text x="135" y="11.7">3</text>
<text x="185" y="11.7">4</text>
<text x="235" y="11.7">5</text>
<text x="285" y="11.7">6</text>
<text x="335" y="11.7">7</text>
<text x="385" y="11.7">8</text>
<text x="33.8" y="27.7">1</text>
<text x="94.8" y="27.7">3</text>
<text x="107.5" y="27.7">1</text>
<text x="10.4" y="35.7">A</text>
<text x="33.8" y="32.8">2</text>
<text x="101.3" y="34.8" transform="rotate(-90 101.3 34.8)">2</text>
<text x="163.3" y="30.3">2</text>
<text x="171" y="30.3">3</text>
<text x="408.4" y="35.7">A</text>
<text x="167.4" y="37.3" transform="rotate(-90 167.4 37.3)">1</text>
<text x="167.4" y="53.9" transform="rotate(-90 167.4 53.9)">3</text>
<text x="35" y="58.2">T</text>
<text x="160.8" y="56.9">1</text>
<text x="34.9" y="60.7">R</text>
<text x="35" y="63.3">S</text>
<text x="81.6" y="63.3">10</text>
<text x="82.1" y="60.7">9</text>
<text x="99.8" y="65.8">6</text>
<text x="99.8" y="63.3">7</text>
<text x="99.8" y="60.7">8</text>
<text x="167.4" y="61.5" transform="rotate(-90 167.4 61.5)">2</text>
<text x="99.8" y="70.9">4</text>
<text x="99.8" y="68.4">5</text>
<text x="35" y="76">T</text>
<text x="81.6" y="76">11</text>
<text x="99.8" y="76">2</text>
<text x="99.8" y="73.4">3</text>
<text x="34.9" y="78.5">R</text>
<text x="35" y="81.1">S</text>
<text x="81.6" y="78.5">12</text>
<text x="91.2" y="83.8" transform="rotate(-90 91.2 83.8)">SH</text>
<text x="99.8" y="78.5">1</text>
<text x="10.4" y="85.7">B</text>
<text x="408.4" y="85.7">B</text>
<text x="146.8" y="92.5">1</text>
<text x="153.4" y="90.7" transform="rotate(-90 153.4 90.7)">5</text>
<text x="159.5" y="92.5">4</text>
<text x="146.8" y="100.1">3</text>
<text x="159.5" y="100.1">6</text>
<text x="153.4" y="103.4" transform="rotate(-90 153.4 103.4)">2</text>
<text x="56.9" y="109.1" transform="rotate(-90 56.9 109.1)">3</text>
<text x="59.8" y="111.5">2</text>
<text x="66.2" y="111.5">5</text>
<text x="69.6" y="109.1" transform="rotate(-90 69.6 109.1)">6</text>
<text x="56.9" y="115.5" transform="rotate(-90 56.9 115.5)">1</text>
<text x="69.6" y="115.5" transform="rotate(-90 69.6 115.5)">4</text>
<text x="90.4" y="123.7" transform="rotate(-90 90.4 123.7)">3</text>
<text x="153.4" y="125" transform="rotate(-90 153.4 125)">5</text>
<text x="83.6" y="128.6">1</text>
<text x="90.4" y="131.3" transform="rotate(-90 90.4 131.3)">2</text>
<text x="146.8" y="126.8">1</text>
<text x="159.5" y="126.8">4</text>
<text x="10.4" y="135.7">C</text>
<text x="146.8" y="134.4">3</text>
<text x="153.4" y="137.7" transform="rotate(-90 153.4 137.7)">2</text>
<text x="159.5" y="134.4">6</text>
<text x="408.4" y="135.7">C</text>
<text x="146.8" y="161.1">1</text>
<text x="153.4" y="159.3" transform="rotate(-90 153.4 159.3)">5</text>
<text x="159.5" y="161.1">4</text>
<text x="32.4" y="167.4">R</text>
<text x="32.5" y="164.9">T</text>
<text x="32.4" y="170">S</text>
<text x="146.8" y="168.7">3</text>
<text x="153.4" y="172" transform="rotate(-90 153.4 172)">2</text>
<text x="159.5" y="168.7">6</text>
<text x="10.4" y="185.7">D</text>
<text x="408.4" y="185.7">D</text>
<text x="79.8" y="198.6" transform="rotate(-90 79.8 198.6)">6</text>
<text x="87.4" y="199.1" transform="rotate(-90 87.4 199.1)">20</text>
<text x="71.9" y="209.3">4</text>
<text x="94.8" y="209.3">9</text>
<text x="117.9" y="205.6" transform="rotate(-90 117.9 205.6)">1</text>
<text x="120.4" y="205.6" transform="rotate(-90 120.4 205.6)">2</text>
<text x="128" y="205.6" transform="rotate(-90 128 205.6)">1</text>
<text x="130.6" y="205.6" transform="rotate(-90 130.6 205.6)">2</text>
<text x="138.2" y="205.6" transform="rotate(-90 138.2 205.6)">1</text>
<text x="140.7" y="205.6" transform="rotate(-90 140.7 205.6)">2</text>
<text x="164.6" y="209.3">T</text>
<text x="71.4" y="213.1">22</text>
<text x="94.8" y="214.4">7</text>
<text x="94.8" y="211.9">8</text>
<text x="164.5" y="211.9">R</text>
<text x="164.5" y="214.4">S</text>
<text x="71.4" y="219.5">11</text>
<text x="94.8" y="219.5">5</text>
<text x="71.4" y="223.3">12</text>
<text x="71.4" y="227.1">15</text>
<text x="94.8" y="222">2</text>
<text x="94.8" y="224.6">3</text>
<text x="164.5" y="224.6">R</text>
<text x="164.5" y="227.1">S</text>
<text x="164.6" y="222">T</text>
<text x="26.8" y="230.9">1</text>
<text x="26.8" y="233.5">2</text>
<text x="71.4" y="230.9">14</text>
<text x="94.3" y="229.7">17</text>
<text x="94.3" y="232.2">18</text>
<text x="10.4" y="235.7">E</text>
<text x="94.3" y="234.7">19</text>
<text x="94.3" y="239.8">21</text>
<text x="119.5" y="239.8">1</text>
<text x="164.5" y="237.3">R</text>
<text x="164.5" y="239.8">S</text>
<text x="164.6" y="234.7">T</text>
<text x="408.4" y="235.7">E</text>
<text x="94.3" y="244.9">23</text>
<text x="94.3" y="242.4">24</text>
<text x="119.5" y="242.4">2</text>
<text x="74.7" y="253.7" transform="rotate(-90 74.7 253.7)">13</text>
<text x="78.5" y="253.7" transform="rotate(-90 78.5 253.7)">16</text>
<text x="84.8" y="253.7" transform="rotate(-90 84.8 253.7)">10</text>
<text x="88.6" y="253.7" transform="rotate(-90 88.6 253.7)">25</text>
<text x="92.5" y="253.2" transform="rotate(-90 92.5 253.2)">1</text>
<text x="10.5" y="285.7">F</text>
<text x="35" y="286.7">1</text>
<text x="85" y="286.7">2</text>
<text x="135" y="286.7">3</text>
<text x="185" y="286.7">4</text>
<text x="235" y="286.7">5</text>
<text x="285" y="286.7">6</text>
<text x="335" y="286.7">7</text>
<text x="385" y="286.7">8</text>
<text x="408.5" y="285.7">F</text>
</g>
<g font-size="1.8" fill="#0000c2">
<text x="22.9" y="20.1">Power</text>
<text x="138.4" y="20.1">Positive switch</text>
<text x="36.8" y="26.5">12V</text>
<text x="44.4" y="26.5">Positive switch</text>
<text x="22.9" y="53.1">Input Selector</text>
<text x="77.5" y="53.1">Control Panel</text>
<text x="43.2" y="58.2">L</text>
<text x="41.9" y="63.3">GND</text>
<text x="43.2" y="60.7">R</text>
<text x="45.7" y="76">L</text>
<text x="44.4" y="81.1">GND</text>
<text x="45.7" y="78.5">R</text>
<text x="128.3" y="82.5">S - low: B1</text>
<text x="128.3" y="79.8">Switches</text>
<text x="128.3" y="84.6">S - high: B2</text>
<text x="128.3" y="86.6">S via toggle switch</text>
<text x="128.3" y="88.7">directly to GND</text>
<text x="22.9" y="97.6">Filter-Combiner for Subwoofer</text>
<text x="21.6" y="159.8">Out Light Music</text>
<text x="22.9" y="187.7">Speaker Amplifier</text>
<text x="113" y="209.3">L</text>
<text x="113" y="219.5">R</text>
<text x="113" y="229.7">SUB</text>
<text x="109.4" y="239.5">1M ADD</text>
</g>
<g font-size="1.8" fill="#008484">
<text x="74.5" y="23">+12V</text>
<text x="124.5" y="23">+5V</text>
<text x="157" y="23">+12V</text>
<text x="27" y="26.1">J2</text>
<text x="96.7" y="24.9">U1</text>
<text x="96.8" y="28.6">IN</text>
<text x="102.7" y="28.6">OUT</text>
<text x="163.9" y="27.3">Q3</text>
<text x="45.9" y="32.5">C2</text>
<text x="56" y="32.3">C5</text>
<text x="66.3" y="32.5">C10</text>
<text x="81.6" y="32.5">C14</text>
<text x="89.8" y="32.3">C16</text>
<text x="102.2" y="32.8" transform="rotate(-90 102.2 32.8)">GND</text>
<text x="103.6" y="35">L78L05</text>
<text x="115.8" y="32.5">C21</text>
<text x="124.1" y="32.3">C22</text>
<text x="160.8" y="35.1">R20</text>
<text x="25.3" y="36.3">Power</text>
<text x="46.3" y="37.6">4700u</text>
<text x="56.4" y="37.4">100n</text>
<text x="66.6" y="37.6">4700u</text>
<text x="81.7" y="37.6">100u</text>
<text x="90.7" y="37.4">100n</text>
<text x="116" y="37.6">100u</text>
<text x="125" y="37.4">100n</text>
<text x="160.9" y="37.4">10k</text>
<text x="168.8" y="36.2">AO3401A</text>
<text x="42.6" y="47">GND</text>
<text x="169.6" y="47.6">1k</text>
<text x="169.7" y="45.3">R21</text>
<text x="32.7" y="59.1">T</text>
<text x="33.4" y="55.2">J3</text>
<text x="90.5" y="57.9">J6</text>
<text x="103.7" y="56">+12V</text>
<text x="147.6" y="55.2">R15</text>
<text x="170.5" y="56.7">Q2</text>
<text x="170.7" y="59">BSS138</text>
<text x="32.5" y="61.6">R</text>
<text x="32.6" y="64.2">S</text>
<text x="150.2" y="60.3">1k</text>
<text x="158.3" y="63.1">R19</text>
<text x="158.3" y="65.4">10k</text>
<text x="30.1" y="67.9">Input_1</text>
<text x="41.4" y="69.9">GND</text>
<text x="32.7" y="76.9">T</text>
<text x="33.4" y="73">J4</text>
<text x="154.4" y="75">GND</text>
<text x="165.8" y="75">GND</text>
<text x="32.5" y="79.4">R</text>
<text x="32.6" y="82">S</text>
<text x="93.5" y="83.3">control</text>
<text x="152.5" y="82.7">+5V</text>
<text x="30.1" y="85.7">Input_2</text>
<text x="43.9" y="87.7">GND</text>
<text x="176.6" y="85.2">+5V</text>
<text x="75.6" y="91.5">GND</text>
<text x="103.6" y="91.5">GND</text>
<text x="147.5" y="90.9">U2</text>
<text x="149.6" y="93.4">B2</text>
<text x="156.5" y="93.4">A</text>
<text x="179.9" y="94.8">R22</text>
<text x="187.6" y="93.3">C23</text>
<text x="107.5" y="100.5">+12V</text>
<text x="149.6" y="101">B1</text>
<text x="154.3" y="100.6" transform="rotate(-90 154.3 100.6)">GND Vcc</text>
<text x="156.6" y="101">S</text>
<text x="179.9" y="97.1">10k</text>
<text x="188.5" y="98.4">100n</text>
<text x="98.7" y="104.9">R10</text>
<text x="155.4" y="103.6">SN74LVC1G3157</text>
<text x="50.6" y="113.5">RV1A</text>
<text x="51" y="111.2">100k</text>
<text x="71.8" y="113.5">RV1B</text>
<text x="72.1" y="111.2">100k</text>
<text x="96.8" y="109.9">C17</text>
<text x="103.9" y="109.9">200</text>
<text x="151.8" y="111.8">GND</text>
<text x="80.7" y="116.4">R7</text>
<text x="80.9" y="118.7">200k</text>
<text x="97" y="115">470u</text>
<text x="152.5" y="117">+5V</text>
<text x="176.6" y="119.5">+5V</text>
<text x="59.1" y="121.5">R4</text>
<text x="59.3" y="123.8">10k</text>
<text x="71.8" y="121.5">R6</text>
<text x="72" y="123.8">10k</text>
<text x="93.4" y="122">GND</text>
<text x="147.5" y="125.2">U3</text>
<text x="40.4" y="129">10k</text>
<text x="40.8" y="126.5">R1</text>
<text x="53.5" y="126.5">C4</text>
<text x="53.6" y="129">1u</text>
<text x="64.9" y="130.1">C9</text>
<text x="70.7" y="130.1">C12</text>
<text x="80.7" y="131.6">R8</text>
<text x="91.4" y="126.6">Q1</text>
<text x="91.6" y="128.9">BC817</text>
<text x="149.6" y="127.7">B2</text>
<text x="156.5" y="127.7">A</text>
<text x="179.9" y="129.1">R23</text>
<text x="179.9" y="131.4">10k</text>
<text x="187.6" y="127.6">C24</text>
<text x="40.4" y="135.3">10k</text>
<text x="40.8" y="132.8">R2</text>
<text x="47.7" y="138">R3</text>
<text x="58.6" y="136.5">C7</text>
<text x="65.8" y="135.2">68n</text>
<text x="70.9" y="135.2">33n</text>
<text x="80.9" y="133.9">240k</text>
<text x="149.6" y="135.3">B1</text>
<text x="154.3" y="134.9" transform="rotate(-90 154.3 134.9)">GND Vcc</text>
<text x="155.4" y="137.9">SN74LVC1G3157</text>
<text x="156.6" y="135.3">S</text>
<text x="188.5" y="132.7">100n</text>
<text x="47.8" y="140.3">10k</text>
<text x="59" y="141.6">100n</text>
<text x="90.9" y="141.8">R9</text>
<text x="99.7" y="139.2">100u</text>
<text x="43.9" y="149.9">GND</text>
<text x="55.3" y="149.9">GND</text>
<text x="68" y="144.8">GND</text>
<text x="76.9" y="144.8">GND</text>
<text x="91.1" y="144.1">3.3k</text>
<text x="151.8" y="146.1">GND</text>
<text x="87.1" y="152.4">GND</text>
<text x="143.6" y="151.3">+5V</text>
<text x="152.5" y="151.3">+5V</text>
<text x="176.6" y="153.8">+5V</text>
<text x="33.2" y="161.9">J5</text>
<text x="147.5" y="159.5">U4</text>
<text x="149.6" y="162">B2</text>
<text x="156.5" y="162">A</text>
<text x="187.6" y="161.9">C25</text>
<text x="34.8" y="165.8">T</text>
<text x="179.9" y="163.4">R24</text>
<text x="180" y="165.7">7.5k</text>
<text x="188.5" y="167">100n</text>
<text x="34.8" y="168.3">R</text>
<text x="34.8" y="170.9">S</text>
<text x="149.6" y="169.6">B1</text>
<text x="154.3" y="169.2" transform="rotate(-90 154.3 169.2)">GND Vcc</text>
<text x="155.4" y="172.2">SN74LVC1G3157</text>
<text x="156.6" y="169.6">S</text>
<text x="27.4" y="176.6">GND</text>
<text x="32.3" y="174.6">Output_lights</text>
<text x="143" y="180.4">GND</text>
<text x="151.8" y="180.4">GND</text>
<text x="100.6" y="197.6">C19</text>
<text x="108.8" y="197.4">C20</text>
<text x="116.5" y="192.4">R14</text>
<text x="117.7" y="197.4">1.3k</text>
<text x="57.4" y="200.1">C6</text>
<text x="65" y="201.4">R5</text>
<text x="65.1" y="203.9">10k</text>
<text x="73.2" y="198.8">DA1</text>
<text x="88.4" y="198.8">TDA7851L</text>
<text x="100.7" y="202.7">47u</text>
<text x="109.8" y="202.5">100n</text>
<text x="117.1" y="200">J7</text>
<text x="127.3" y="200">J9</text>
<text x="136.9" y="200">J10</text>
<text x="57.6" y="205.2">4.7u</text>
<text x="80.6" y="206.2" transform="rotate(-90 80.6 206.2)">Vcc1-2</text>
<text x="88.3" y="206.2" transform="rotate(-90 88.3 206.2)">Vcc3-4</text>
<text x="98.5" y="208.3">GND</text>
<text x="123.9" y="208.4" transform="rotate(-90 123.9 208.4)">Output_L</text>
<text x="134" y="208.5" transform="rotate(-90 134 208.5)">Output_R</text>
<text x="144.2" y="208.3" transform="rotate(-90 144.2 208.3)">Output_Sub</text>
<text x="165.4" y="206.3">J11</text>
<text x="171.7" y="206.3">Output_L</text>
<text x="54.1" y="214.7">GND</text>
<text x="74.7" y="214">MUTE</text>
<text x="74.7" y="210.2">ST-BY</text>
<text x="87.2" y="210.2">OUT1+</text>
<text x="87.7" y="215.3">OUT1-</text>
<text x="89" y="212.8">GND</text>
<text x="145.1" y="211.5">R16</text>
<text x="153.8" y="211.5">1M</text>
<text x="166.9" y="212.8">R</text>
<text x="166.9" y="215.3">S</text>
<text x="166.9" y="210.2">T</text>
<text x="43.7" y="221.7">100n</text>
<text x="44.6" y="219.2">C1</text>
<text x="74.7" y="220.4">IN1</text>
<text x="87.2" y="220.4">OUT2+</text>
<text x="166.6" y="219">J12</text>
<text x="171.7" y="219">Output_R</text>
<text x="51.3" y="225.5">100n</text>
<text x="52.2" y="223">C3</text>
<text x="59.8" y="226.8">C8</text>
<text x="74.7" y="224.2">IN2</text>
<text x="87.7" y="225.5">OUT2-</text>
<text x="89" y="222.9">GND</text>
<text x="145.1" y="223">R17</text>
<text x="153.8" y="223">1M</text>
<text x="166.9" y="225.5">R</text>
<text x="166.9" y="222.9">T</text>
<text x="23.2" y="229.3">J1</text>
<text x="59" y="229.3">100n</text>
<text x="66.6" y="233.1">100n</text>
<text x="67" y="230.6">C11</text>
<text x="74.7" y="231.8">IN4</text>
<text x="74.7" y="228">IN3</text>
<text x="87.2" y="230.5">OUT3+</text>
<text x="89" y="233.1">GND</text>
<text x="166.6" y="231.7">J13</text>
<text x="166.9" y="228">S</text>
<text x="171.8" y="231.7">Output_Sub</text>
<text x="22.3" y="236.9">Input_Add</text>
<text x="87.7" y="235.6">OUT3-</text>
<text x="104.4" y="239.5">R13</text>
<text x="122.2" y="238.2">J8</text>
<text x="145.1" y="234.4">R18</text>
<text x="153.8" y="234.4">1M</text>
<text x="166.9" y="238.2">R</text>
<text x="166.9" y="235.6">T</text>
<text x="35" y="240.1">GND</text>
<text x="87.2" y="240.7">OUT4+</text>
<text x="87.7" y="245.8">OUT4-</text>
<text x="89" y="243.2">GND</text>
<text x="115.5" y="245.8">Output_Add</text>
<text x="166.9" y="240.7">S</text>
<text x="75.6" y="250.5" transform="rotate(-90 75.6 250.5)">S-GND</text>
<text x="79.4" y="250.5" transform="rotate(-90 79.4 250.5)">AC-GND</text>
<text x="85.7" y="250.5" transform="rotate(-90 85.7 250.5)">SVR</text>
<text x="89.5" y="250.5" transform="rotate(-90 89.5 250.5)">CD</text>
<text x="93.3" y="250.5" transform="rotate(-90 93.3 250.5)">TAB</text>
<text x="98.5" y="251.5">GND</text>
<text x="101.2" y="254.7">R11</text>
<text x="79" y="263.5">0.47u</text>
<text x="79.6" y="258.4">C13</text>
<text x="85.4" y="258.5">C15</text>
<text x="85.4" y="263.6">47u</text>
<text x="101.2" y="262.2">R12</text>
<text x="102.7" y="259.8">47k</text>
<text x="102.4" y="267.3">1.3k</text>
<text x="82" y="271.8">GND</text>
</g>
<g font-size="1.8">
<text x="175.3" y="30.3">amp_vdd</text>
<text x="47" y="58.2">input_1_l</text>
<text x="137.2" y="56.9">amp_gate</text>
<text x="47" y="60.7">input_1_r</text>
<text x="105.4" y="63.3">amp_power</text>
<text x="105.4" y="65.8">select_input</text>
<text x="105.4" y="70.9">input_R_r</text>
<text x="105.4" y="68.4">input_R_l</text>
<text x="49.5" y="76">input_2_l</text>
<text x="81" y="73.7" transform="rotate(-90 81 73.7)">led_power</text>
<text x="105.4" y="76">output_R_r</text>
<text x="105.4" y="73.4">output_R_l</text>
<text x="49.5" y="78.5">input_2_r</text>
<text x="81" y="86.4" transform="rotate(-90 81 86.4)">led_cd</text>
<text x="127" y="92.5">input_2_l</text>
<text x="163.8" y="92.5">input_R_l</text>
<text x="127" y="100.1">input_1_l</text>
<text x="163.8" y="100.1">select_input</text>
<text x="21.6" y="126.8">output_R_l</text>
<text x="127" y="126.8">input_2_r</text>
<text x="163.8" y="126.8">input_R_r</text>
<text x="21.6" y="133.1">output_R_r</text>
<text x="99.3" y="136.6">C18 input_speaker_sub</text>
<text x="127" y="134.4">input_1_r</text>
<text x="163.8" y="134.4">select_input</text>
<text x="163.8" y="161.1">amp_gate</text>
<text x="21.6" y="164.9">input_R_l</text>
<text x="21.6" y="167.4">input_R_r</text>
<text x="163.8" y="168.7">amp_power</text>
<text x="80" y="192.8">amp_vdd</text>
<text x="129.5" y="194.1">led_power</text>
<text x="22.9" y="219.5">output_R_l</text>
<text x="22.9" y="223.3">output_R_r</text>
<text x="22.9" y="227.1">input_speaker_sub</text>
<text x="113" y="256.3">amp_vdd</text>
<text x="113" y="263.9">led_cd</text>
</g>
</svg>
